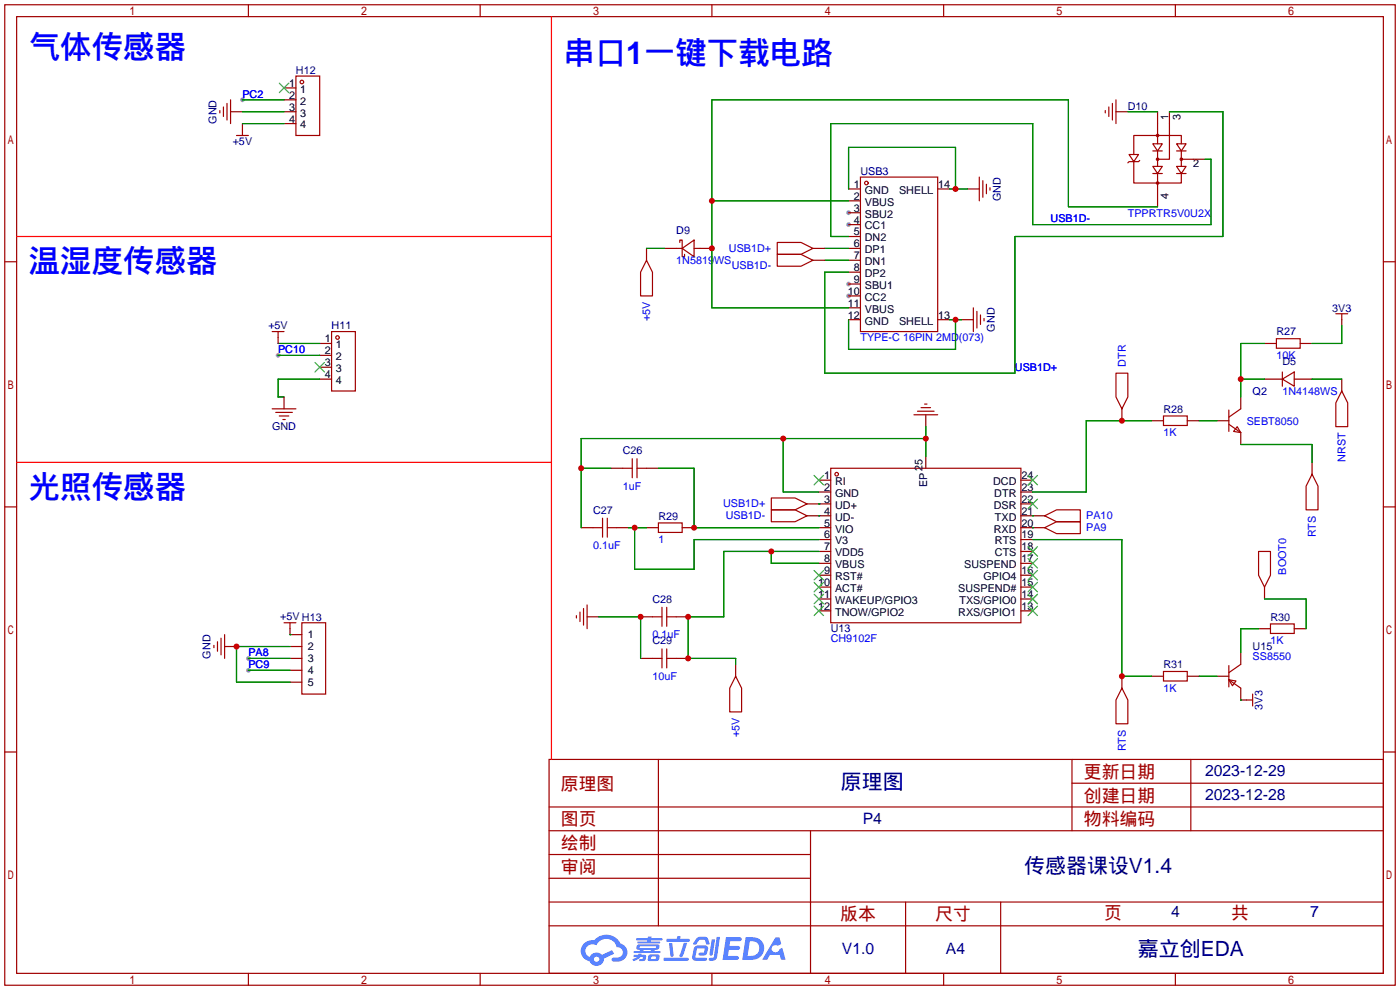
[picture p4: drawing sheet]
<svg xmlns="http://www.w3.org/2000/svg" width="299mm" height="212mm" viewBox="0 0 299 212" stroke-linecap="round" stroke-linejoin="round" font-family="sans-serif">
<g fill="#999">
<circle cx="181.4" cy="45.5" r=".51"/>
<circle cx="181.4" cy="48" r=".51"/>
<circle cx="181.4" cy="60.7" r=".51"/>
<circle cx="181.4" cy="63.2" r=".51"/>
<circle cx="59.4" cy="75.9" r=".51"/>
<circle cx="51.8" cy="21.3" r=".51"/>
<circle cx="53.1" cy="143.3" r=".51"/>
<circle cx="53.1" cy="140.7" r=".51"/>
</g>
<g fill="none" stroke="#a10000" stroke-width=".25">
<path d="M1 1h297.2v209.6h-297.2zM3.6 3.6h292.1v204.4h-292.1zM53.1 1v2.6M102.6 1v2.6M152.1 1v2.6M201.7 1v2.6M251.2 1v2.6M1 55.9h2.6M295.7 55.9h2.5M1 108.3h2.6M295.7 108.3h2.5M1 160.7h2.6"/>
<path d="M117.3 162.3h178.4v45.7h-178.4zM117.3 177.5h178.4M117.3 172.5h178.4M140.7 162.3v35.6M173.2 177.5v30.5M229.1 162.3v15.2M229.1 167.4h66.6M254.5 162.3v15.2M295.7 160.7h2.5M117.3 182.6h55.9M117.3 197.9h178.4M117.3 192.8h178.4"/>
<path d="M117.3 187.7h55.9M193.5 192.8v15.2M213.9 192.8v15.2M53.1 208v2.6M102.6 208v2.6M152.1 208v2.6M201.7 208v2.6M251.2 208v2.6"/>
</g>
<g fill="#5487ff">
<path d="M155.2 200.3h2.6a.48 .48 0 0 1 .7 .4 .48 .48 0 0 1-.6 .4h-1.8l-.2 1.1h1.9a.43 .43 0 0 1 .4 .4 .43 .43 0 0 1-.5 .4h-1.9l-.2 1.3h1.7a.45 .45 0 0 1 .5 .2 .45 .45 0 0 1-.1 .6h-3.3z"/>
<path d="M165.7 200.3h.9l.4 1.5-.8 .3a.84 .84 0 0 0-1.2 .3 .84 .84 0 0 0 .4 1.1 .84 .84 0 0 0 1.1-.4l.1-.2 .6-.3 .7 2.5h-1l-.2-1h-2.1l-.6 1h-1.1z"/>
<path d="M152.1 200.8h.7l-.5 3.1a.36 .36 0 0 1-.3 .3 .36 .36 0 0 1-.4-.3z"/>
<path d="M153.2 200.2h.7l-.6 4.3a1.13 1.13 0 0 1-1.8 .6l.2-.4h.7l.2-.2z"/>
<path d="M148.9 200.6l.6-.4h1a.77 .77 0 0 1 .9 .5l.3 1-.2 .2h-.5l-.3-.9-.2-.2-1 .1-.7 1-.6-.1-.1-.2z"/>
<path d="M148.4 202.4l.6-.3h1.7a.81 .81 0 0 1 .7 .5 .81 .81 0 0 1-.2 .8 .81 .81 0 0 1-.9 .8h-.7a.32 .32 0 0 1-.3-.3 .32 .32 0 0 1 .4-.3h.7l.2-.9-1.6 .1-.4 1.8 2.2 .1a.32 .32 0 0 1 .3 .4 .32 .32 0 0 1-.4 .2h-2.2l-.5-.3-.1-.5z"/>
<path d="M141.9 204.7h5a.33 .33 0 0 1 .3 .3 .33 .33 0 0 1-.3 .3h-4.9l-.2-.1z"/>
<path d="M146.1 201.5h.8l-.7 2a.98 .98 0 0 1-.7 1.1l-.3-.3z"/>
<path d="M143 201.6h.7l.3 2.5a.34 .34 0 0 1-.3 .4 .34 .34 0 0 1-.4-.3z"/>
<path d="M142.5 200.7h2.1l.3-.6h.6l-.1 .6h1.7a.32 .32 0 0 1 .4 .3 .32 .32 0 0 1-.4 .3h-4.5l-.2-.2z"/>
<path d="M135.5 204.1h.9l.1-.3h.6v.3h.8a.82 .82 0 0 1-.5 1.3h-.8v-.4l.7-.1 .1-.3a.68 .68 0 0 0-1 .4l-1.1 .4-.1-.4 .9-.5h-.7z"/>
<path d="M136 200.5h2.4l.1-.3h.7v.3h2.2l.2 .3-.2 .2h-2.3v.2h1.8l.2 .3-.2 .1h-4.5l-.1-.4h2l.1-.2h-2.3l-.1-.2z"/>
<path d="M159.4 200.3l-.8 4.9h1.7a2.5 2.5 0 0 0 3-2.5 2.5 2.5 0 0 0-3.1-2.4zM160.3 201.1a1.61 1.61 0 0 1 2 1.5 1.61 1.61 0 0 1-1.8 1.7h-.7z"/>
<path d="M136.2 202a.55 .55 0 0 0-.2 .8 .55 .55 0 0 0 .7 .2l.1 .3h-1.3v.3l5.4 .1 .3-.2-.2-.2h-1.2l.2-.3a.7 .7 0 0 0 .8-.3 .7 .7 0 0 0 0-.8l-4.2-.1zM136.8 202.3l3.3-.1 .1 .1-.2 .3h-3.2zM137.5 203h1.7l-.2 .3h-1.4z"/>
<path d="M138.6 204.2a1.05 1.05 0 0 0 0 1.2 2.91 2.91 0 0 0 2.2-.2 .98 .98 0 0 0 0-1.2h-1.6zM139.2 204.5l.9-.1 .1 .4-.2 .2-.8-.1z"/>
<path d="M124.9 201.6a2.23 2.23 0 0 0-.7 2.3 2.23 2.23 0 0 0 1.8 1.6 1.58 1.58 0 0 0 1.8 .9 1.58 1.58 0 0 0 1.3-1.5l2.2-1.1-.5-.7-2.1 1a1.65 1.65 0 0 0-2.7 .4 1.45 1.45 0 0 1-.8-1.9 1.45 1.45 0 0 1 2-.7l.3 .1a2.3 2.3 0 0 1 2.3-1.3 2.3 2.3 0 0 1 2 1.7 1.12 1.12 0 0 1 1.3 1 1.12 1.12 0 0 1-1.1 1.2h-.7a.45 .45 0 0 0-.6 .4 .45 .45 0 0 0 .5 .5 2.21 2.21 0 0 0 2.2-.5 2.21 2.21 0 0 0 .5-2.3 2.13 2.13 0 0 0-1.3-1.1 3.3 3.3 0 0 0-5.6-.7l-1.1 .1zM127 205a.57 .57 0 0 1 1.1 0 .57 .57 0 0 1-1.1 0z"/>
</g>
<path d="M117.9 3.6v158.7M3.6 50.5h114.3M3.6 98.8h114.3" fill="none" stroke="#f00" stroke-width=".25"/>
<g fill="none" stroke="#a10000" stroke-width=".25">
<path d="M63.2 16.3h5.1v12.7h-5.1zM47 23.6v.5M47.8 22.9v2M48.5 22.1v3.6M49.3 21.3v5.1M50.5 29h2.6M51.8 27.7v1.3M183.9 37.8h16.5v33.1h-16.5zM209.3 37.8v5.1M210.1 38.6v3.6M210.8 39.4v2M236.2 23.6v.5"/>
<path d="M237 22.9v2M237.7 22.1v3.6M238.5 21.3v5.1M241.3 33h2l-1 1.5zM242.3 34.5v4.6h10.2v-2M243.6 34.3l-.3 .2h-2l-.3 .3M246.4 35.6h2l-1 1.5zM246.4 30.7h2l-1 1.6zM246.4 37.1h2M246.4 32.3h2M247.4 26.4v4.3M247.4 32.3v3.3"/>
<path d="M247.4 37.1v4.6M249.9 26.4v7.6h-2.5M251.5 35.6h2l-1 1.5zM251.5 30.7h2l-1 1.6zM251.5 37.1h2M251.5 32.3h2M252.5 30.7v-1.7h-10.2v4M252.5 32.3v3.3M252.5 34h2.5M138.2 55.6l1.2 2.6v5h-2.5v-5zM144.5 53.1h1.3M145.3 51.8v-.5h.5v3.6h.5v-.5"/>
<path d="M145.8 53.1l2.5-1.8v3.6zM148.3 53.1h1.3M166.1 51.8h5.1l2.5 1.3-2.5 1.3h-5.1zM166.1 54.4h5.1l2.5 1.2-2.5 1.3h-5.1zM211.6 40.1v.5M58.2 70.9h2.5M59.4 70.9v1.2M70.9 70.9h5v12.7h-5zM208 65.8v5.1M208.8 66.5v3.6M209.5 67.3v2M210.3 68.1v.5"/>
<path d="M238.5 79.8h2.5v5l-1.2 2.6-1.3-2.6zM272.8 72.4h5.1v2h-5.1zM274.1 79.5v3M285.5 67.1h2.5M286.8 67.1v1.2M58.2 87.4h5M58.9 88.1h3.6M59.7 88.9h2M60.5 89.7h.5M135.1 98v4.1M136.1 98v4.1M195.3 88.6h5.1"/>
<path d="M196.1 87.9h3.5M196.8 87.1h2.1M197.6 86.4h.5M248.7 88.9h5v2h-5zM262.6 90.7l2.6 1.8M262.6 87.6v4.6M264.4 91.2l.8 1.3-1.5-.3zM265.2 87.4l-2.6 1.8M274.1 81l2.5-1.5v3zM286.8 83.6l1.2 2.5v5.1h-2.5v-5.1zM126.7 112.8h2.1M128.8 110.7v4.1"/>
<path d="M129.8 112.8h2M129.8 110.7v4.1M133.1 100.1h2M136.1 100.1h2.1M140.7 111.8h5.1v2h-5.1zM164.8 106.4h5.1l2.6 1.3-2.6 1.3h-5.1zM164.8 109h5.1l2.6 1.2-2.6 1.3h-5.1zM177.5 100.1h40.7v33h-40.7zM223.3 110.2l2.5-1.2h5.1v2.5h-5.1zM223.3 112.8l2.5-1.3h5.1v2.5h-5.1zM269 117.9h2.5v5l-1.2 2.6-1.3-2.6zM280.4 101.3l1.3 2.6v5.1h-2.6v-5.1z"/>
<path d="M45.7 137.9v.5M46.5 137.2v2M47.2 136.4v3.6M48 135.6v5.1M60.7 133.1h2.5M62 133.1v1.3M64.5 133.1h5.1v15.2h-5.1zM123.2 131.6v.5M124 130.8v2M124.7 130v3.6M125.5 129.3v5.1M139.4 131.8h2.1"/>
<path d="M141.5 129.8v4.1M141.5 138.7v4M142.5 131.8h2M142.5 129.8v4.1M142.5 138.7v4M271.5 133.4h5.1v2h-5.1zM139.4 140.7h2.1M142.5 140.7h2M157.2 144.5l1.3 2.6v5h-2.5v-5zM239.8 147.1l1.2 2.5v5.1h-2.5v-5.1zM248.7 143.5h5v2h-5zM262.6 145.3l1.6 .2-.8 1.1z"/>
<path d="M262.6 142.2v4.6M262.6 145.3l2.6 1.8M265.2 142l-2.6 1.8M266.4 149.6h1.3M267.7 148.3v2.6"/>
<circle cx="64.5" cy="17.5" r=".38"/>
<circle cx="185.2" cy="39.1" r=".38"/>
<circle cx="247.4" cy="29" r=".25"/>
<circle cx="247.4" cy="39.1" r=".25"/>
<circle cx="247.4" cy="34" r=".25"/>
<circle cx="252.5" cy="34" r=".25"/>
<circle cx="72.1" cy="72.1" r=".38"/>
<circle cx="178.8" cy="101.3" r=".38"/>
</g>
<g fill="none" stroke="#870000" stroke-width=".25">
<path d="M60.7 18.8h2.5M49.3 23.9h2.5M51.8 26.4v1.3M60.7 23.9h2.5M60.7 21.3h2.5M60.7 26.4h2.5M238.5 23.9h2.5M247.4 23.9v2.5M249.9 23.9v2.5M255 34h2.6M138.2 53.1v2.5M142 53.1h2.5"/>
<path d="M149.6 53.1h2.5M173.7 53.1h2.6M173.7 55.6h2.6M181.4 53.1h2.5M181.4 40.4h2.5M181.4 42.9h2.5M181.4 45.5h2.5M181.4 48h2.5M181.4 50.5h2.5M181.4 55.6h2.5M181.4 58.2h2.5M200.4 40.4h2.5"/>
<path d="M206.8 40.4h2.5M247.4 41.7v2.5M59.4 72.1v1.3M68.3 73.4h2.6M68.3 75.9h2.6M68.3 78.5h2.6M181.4 60.7h2.5M181.4 63.2h2.5M181.4 65.8h2.5M181.4 68.3h2.5M200.4 68.3h2.5M205.5 68.3h2.5"/>
<path d="M270.3 73.4h2.5M277.9 73.4h2.5M286.8 68.3v1.3M60.7 84.8v2.6M68.3 81h2.6M197.9 88.6v2.6M197.9 97.5v2.6M239.8 87.4v2.5M246.1 89.9h2.6M253.7 89.9h2.6M260.1 89.9h2.5M265.2 84.8v2.6"/>
<path d="M265.2 92.5v2.5M270.3 81h3.8M276.6 81h3.8M280.4 98.8v2.5M286.8 81v2.6M124.2 112.8h2.5M130.6 100.1h2.5M131.8 112.8h2.6M138.2 112.8h2.5M138.2 100.1h2.5M145.8 112.8h2.5M172.5 107.7h5"/>
<path d="M172.5 110.2h5M175 102.6h2.5M175 105.2h2.5M175 112.8h2.5M175 115.3h2.5M175 117.9h2.5M218.2 102.6h2.5M218.2 105.2h2.5M218.2 107.7h2.5M218.2 110.2h5.1M218.2 112.8h5.1M218.2 115.3h2.5"/>
<path d="M218.2 117.9h2.5M48 138.2h2.5M62 134.4v1.2h2.5M62 138.2h2.5M125.5 131.8h2.5M136.9 131.8h2.5M144.5 131.8h2.6M175 120.4h2.5M175 122.9h2.5M175 125.5h2.5M175 128h2.5M175 130.6h2.5"/>
<path d="M218.2 120.4h2.5M218.2 122.9h2.5M218.2 125.5h2.5M218.2 128h2.5M218.2 130.6h2.5M265.2 139.4v2.6M269 134.4h2.5M270.3 125.5v2.5M276.6 134.4h2.5M62 140.7h2.5M62 143.3h2.5M62 145.8h2.5"/>
<path d="M136.9 140.7h2.5M144.5 140.7h2.6M157.2 142v2.5M239.8 144.5v2.6M246.1 144.5h2.6M253.7 144.5h2.6M260.1 144.5h2.5M265.2 147.1v2.5h1.2"/>
</g>
<g fill="none" stroke="#3c3" stroke-width=".25">
<path d="M59.7 17.8l2 2M61.7 17.8l-2 2M67.3 77.5l2 2M69.3 77.5l-2 2M174 101.6l2 2M176 101.6l-2 2M219.7 119.4l2 2M219.7 116.8l2 2.1M219.7 106.7l2 2M219.7 101.6l2 2M221.7 119.4l-2 2M221.7 116.8l-2 2.1"/>
<path d="M221.7 106.7l-2 2M221.7 101.6l-2 2M174 121.9l2 2.1M174 124.5l2 2M174 127l2 2M174 129.5l2 2.1M176 121.9l-2 2.1M176 124.5l-2 2M176 127l-2 2M176 129.5l-2 2.1M219.7 129.5l2 2.1M219.7 127l2 2"/>
<path d="M219.7 124.5l2 2M219.7 121.9l2 2.1M221.7 129.5l-2 2.1M221.7 127l-2 2M221.7 124.5l-2 2M221.7 121.9l-2 2.1"/>
</g>
<g fill="none" stroke="#008700" stroke-width=".25">
<path d="M51.8 23.9h8.9M51.8 21.3h8.9M51.8 26.4h8.9M241 23.9h6.4M249.9 23.9h11.5v26.6h-44.5v29.3h-40.6v-21.6h5.1M257.6 34h1.2v14h-38.1v-21.6h-43.2v24.1h3.9M138.2 53.1h3.8M152.1 42.9h29.3M176.3 53.1h5.1M176.3 55.6h5.1M181.4 40.4v-8.9h22.8v8.9M202.9 40.4h3.9"/>
<path d="M247.4 44.2h-19.1v-22.9h-76.2v44.5h29.3M59.4 73.4h8.9M59.4 75.9h8.9M181.4 68.3v6.4h22.8v-6.4M202.9 68.3h2.6M270.3 73.4h-5.1v11.4M286.8 69.6v3.8h-6.4M68.3 81h-8.9v3.8h1.3M167.4 93.7v11.5h7.6M197.9 91.2v6.3M197.9 93.7h-73.7v19.1M246.1 89.9h-13.9v15.3h-11.5"/>
<path d="M256.3 89.9h3.8M265.2 81h5.1M265.2 95h15.2v3.8M280.4 81h6.4M124.2 100.1h6.4M134.4 112.8h3.8M135.6 112.8v8.9h12.7v-6.4h26.7M140.7 100.1h7.6v12.7h26.7M164.8 117.9v2.5h10.2M175 107.7h.1M175 110.2h.1M175 117.9h-20.3v13.9h-7.6v8.9h10.1v1.3"/>
<path d="M220.7 110.2h.1M220.7 112.8h.1M220.7 115.3h19.1v29.2h6.3M62 135.6h.1M62 138.2h-11.5v7.6h11.5M128 131.8h8.9v8.9M269 134.4h-3.8v5M270.3 128h8.8v6.4M53.1 140.7h8.9M53.1 143.3h8.9M256.3 144.5h3.8M265.2 149.6h.1"/>
</g>
<g fill="#c00">
<circle cx="136.9" cy="131.8" r=".63"/>
<circle cx="147.1" cy="140.7" r=".63"/>
<circle cx="147.1" cy="131.8" r=".63"/>
<circle cx="164.8" cy="117.9" r=".63"/>
<circle cx="148.3" cy="112.8" r=".63"/>
<circle cx="135.6" cy="112.8" r=".63"/>
<circle cx="197.9" cy="93.7" r=".63"/>
<circle cx="167.4" cy="93.7" r=".63"/>
<circle cx="124.2" cy="100.1" r=".63"/>
<circle cx="239.8" cy="89.9" r=".63"/>
<circle cx="265.2" cy="81" r=".63"/>
<circle cx="239.8" cy="144.5" r=".63"/>
<circle cx="204.2" cy="40.4" r=".63"/>
<circle cx="204.2" cy="68.3" r=".63"/>
<circle cx="152.1" cy="42.9" r=".63"/>
<circle cx="152.1" cy="53.1" r=".63"/>
<circle cx="50.5" cy="138.2" r=".63"/>
</g>
<g font-size="6.7" fill="#00f">
<text x="6.1" y="12.4">气体传感器</text>
<text x="120.4" y="13.6">串口1一键下载电路</text>
<text x="6.1" y="58.1">温湿度传感器</text>
<text x="6.1" y="106.4">光照传感器</text>
</g>
<g font-size="4.5" fill="#000080">
<text x="179.7" y="168.7">原理图</text>
<text x="218.9" y="186.5">传感器课设V1.4</text>
<text x="243.2" y="204.3">嘉立创EDA</text>
</g>
<g font-size="3.8" fill="#a00000">
<text x="231.6" y="166.2">更新日期</text>
<text x="119.9" y="168.8">原理图</text>
<text x="231.6" y="171.3">创建日期</text>
<text x="119.9" y="176.4">图页</text>
<text x="231.6" y="176.4">物料编码</text>
<text x="119.9" y="181.5">绘制</text>
<text x="119.9" y="186.6">审阅</text>
<text x="179.6" y="196.7">版本</text>
<text x="199.9" y="196.7">尺寸</text>
<text x="236" y="196.5">页</text>
<text x="263.1" y="196.5">共</text>
</g>
<g font-size="3.4" fill="#000080">
<text x="257.6" y="165.9">2023-12-29</text>
<text x="257.6" y="170.9">2023-12-28</text>
<text x="184.4" y="176">P4</text>
<text x="250.3" y="196.1">4</text>
<text x="280" y="196.1">7</text>
<text x="179.9" y="204">V1.0</text>
<text x="202.2" y="204">A4</text>
</g>
<g font-size="2.3" fill="#000080">
<text x="63.2" y="15.8">H12</text>
<text x="241" y="23.4">D10</text>
<text x="46.3" y="26.4" transform="rotate(-90 46.3 26.4)">GND</text>
<text x="49.7" y="30.9">+5V</text>
<text x="183.9" y="37.4">USB3</text>
<text x="213.9" y="43" transform="rotate(-90 213.9 43)">GND</text>
<text x="144.5" y="50.1">D9</text>
<text x="57.4" y="70.3">+5V</text>
<text x="70.9" y="70.4">H11</text>
<text x="212.6" y="70.9" transform="rotate(-90 212.6 70.9)">GND</text>
<text x="272.8" y="71.7">R27</text>
<text x="284.7" y="66.6">3V3</text>
<text x="274.1" y="78">D5</text>
<text x="248.7" y="88.2">R28</text>
<text x="267.7" y="84.4">Q2</text>
<text x="58.1" y="91.9">GND</text>
<text x="133.1" y="97.1">C26</text>
<text x="126.7" y="109.8">C27</text>
<text x="140.7" y="111">R29</text>
<text x="139.4" y="128.8">C28</text>
<text x="59.9" y="132.5">+5V H13</text>
<text x="139.4" y="137.7">C29</text>
<text x="177.5" y="135.2">U13</text>
<text x="271.5" y="132.6">R30</text>
<text x="45" y="140.7" transform="rotate(-90 45 140.7)">GND</text>
<text x="248.7" y="142.8">R31</text>
<text x="267.7" y="139">U15</text>
<text x="269.8" y="151.7" transform="rotate(-90 269.8 151.7)">3V3</text>
</g>
<g font-size="2.3" fill="#00f">
<text x="51.8" y="20.9">PC2</text>
<text x="224.5" y="47.5">USB1D-</text>
<text x="241" y="46.3">TPPRTR5V0U2X</text>
<text x="155.8" y="53.8">USB1D+</text>
<text x="144.5" y="56.4">1N5819WS</text>
<text x="156.4" y="57.6">USB1D-</text>
<text x="139" y="68.7" transform="rotate(-90 139 68.7)">+5V</text>
<text x="59.4" y="75.5">PC10</text>
<text x="183.9" y="72.9">TYPE-C 16PIN 2MD(073)</text>
<text x="272.8" y="76.8">10K</text>
<text x="216.9" y="79.3">USB1D+</text>
<text x="240.6" y="78.4" transform="rotate(-90 240.6 78.4)">DTR</text>
<text x="274.1" y="84.4">1N4148WS</text>
<text x="248.7" y="93.3">1K</text>
<text x="266.4" y="90.7">SEBT8050</text>
<text x="287.6" y="98.7" transform="rotate(-90 287.6 98.7)">NRST</text>
<text x="133.1" y="104.7">1uF</text>
<text x="154.5" y="108.4">USB1D+</text>
<text x="155.1" y="110.9">USB1D-</text>
<text x="232.2" y="110.9">PA10</text>
<text x="232.2" y="113.5">PA9</text>
<text x="126.7" y="117.4">0.1uF</text>
<text x="140.7" y="116.1">1</text>
<text x="281.2" y="114.9" transform="rotate(-90 281.2 114.9)">RTS</text>
<text x="274.9" y="122.8" transform="rotate(-90 274.9 122.8)">BOOT0</text>
<text x="139.4" y="136.4">0.1uF</text>
<text x="177.5" y="137.2">CH9102F</text>
<text x="271.5" y="137.7">1K</text>
<text x="53.1" y="142.8">PC9</text>
<text x="53.1" y="140.3">PA8</text>
<text x="267.7" y="141">SS8550</text>
<text x="139.4" y="145.3">10uF</text>
<text x="248.7" y="147.9">1K</text>
<text x="158" y="157.6" transform="rotate(-90 158 157.6)">+5V</text>
<text x="240.6" y="160.6" transform="rotate(-90 240.6 160.6)">RTS</text>
</g>
<g font-size="2.3">
<text x="61.8" y="18.6">1</text>
<text x="61.8" y="21.1">2</text>
<text x="61.8" y="23.6">3</text>
<text x="64.2" y="19.8">1</text>
<text x="64.2" y="22.4">2</text>
<text x="61.8" y="26.2">4</text>
<text x="64.2" y="24.9">3</text>
<text x="64.2" y="27.5">4</text>
<text x="249.7" y="25.7" transform="rotate(-90 249.7 25.7)">1</text>
<text x="252.3" y="25.7" transform="rotate(-90 252.3 25.7)">3</text>
<text x="255" y="35.7">2</text>
<text x="182.5" y="40.2">1</text>
<text x="184.8" y="41.4">GND</text>
<text x="192.2" y="41.4">SHELL</text>
<text x="200.5" y="40.2">14</text>
<text x="182.5" y="42.7">2</text>
<text x="182.5" y="45.2">3</text>
<text x="182.5" y="47.8">4</text>
<text x="184.8" y="44">VBUS</text>
<text x="184.8" y="46.5">SBU2</text>
<text x="249.7" y="42.5" transform="rotate(-90 249.7 42.5)">4</text>
<text x="182.5" y="50.3">5</text>
<text x="182.5" y="52.9">6</text>
<text x="184.8" y="49">CC1</text>
<text x="184.8" y="51.6">DN2</text>
<text x="182.5" y="55.4">7</text>
<text x="182.5" y="57.9">8</text>
<text x="184.8" y="54.1">DP1</text>
<text x="184.8" y="56.7">DN1</text>
<text x="184.8" y="59.2">DP2</text>
<text x="181.2" y="63">10</text>
<text x="181.2" y="65.6">11</text>
<text x="182.5" y="60.5">9</text>
<text x="184.8" y="61.7">SBU1</text>
<text x="184.8" y="64.3">CC2</text>
<text x="181.2" y="68.1">12</text>
<text x="184.8" y="66.8">VBUS</text>
<text x="184.8" y="69.4">GND</text>
<text x="192.2" y="69.4">SHELL</text>
<text x="200.5" y="68.1">13</text>
<text x="69.5" y="73.2">1</text>
<text x="69.5" y="75.7">2</text>
<text x="71.8" y="74.4">1</text>
<text x="71.8" y="77">2</text>
<text x="69.5" y="78.3">3</text>
<text x="69.5" y="80.8">4</text>
<text x="71.8" y="79.5">3</text>
<text x="71.8" y="82.1">4</text>
<text x="197.1" y="100.6" transform="rotate(-90 197.1 100.6)">25</text>
<text x="176.1" y="102.4">1</text>
<text x="176.1" y="104.9">2</text>
<text x="176.1" y="107.5">3</text>
<text x="178.5" y="103.7">RI</text>
<text x="178.5" y="106.2">GND</text>
<text x="198.2" y="104.2" transform="rotate(-90 198.2 104.2)">EP</text>
<text x="212.2" y="103.7">DCD</text>
<text x="212.5" y="106.2">DTR</text>
<text x="218.3" y="107.5">22</text>
<text x="218.3" y="104.9">23</text>
<text x="218.3" y="102.4">24</text>
<text x="176.1" y="110">4</text>
<text x="176.1" y="112.5">5</text>
<text x="178.5" y="108.7">UD+</text>
<text x="178.5" y="111.3">UD-</text>
<text x="178.5" y="113.8">VIO</text>
<text x="212.4" y="113.8">RXD</text>
<text x="212.4" y="108.7">DSR</text>
<text x="212.6" y="111.3">TXD</text>
<text x="218.3" y="112.5">20</text>
<text x="218.3" y="110">21</text>
<text x="176.1" y="115.1">6</text>
<text x="176.1" y="117.6">7</text>
<text x="178.5" y="116.4">V3</text>
<text x="178.5" y="118.9">VDD5</text>
<text x="212.6" y="118.9">CTS</text>
<text x="212.6" y="116.4">RTS</text>
<text x="218.3" y="117.6">18</text>
<text x="218.3" y="115.1">19</text>
<text x="174.9" y="125.2">10</text>
<text x="176.1" y="120.2">8</text>
<text x="176.1" y="122.7">9</text>
<text x="178.5" y="121.4">VBUS</text>
<text x="178.5" y="124">RST#</text>
<text x="206.1" y="121.4">SUSPEND</text>
<text x="210.2" y="124">GPIO4</text>
<text x="218.3" y="125.2">15</text>
<text x="218.3" y="122.7">16</text>
<text x="218.3" y="120.2">17</text>
<text x="174.9" y="127.8">11</text>
<text x="174.9" y="130.3">12</text>
<text x="178.5" y="126.5">ACT#</text>
<text x="178.5" y="129.1">WAKEUP/GPIO3</text>
<text x="178.5" y="131.6">TNOW/GPIO2</text>
<text x="204.8" y="131.6">RXS/GPIO1</text>
<text x="204.8" y="126.5">SUSPEND#</text>
<text x="205.1" y="129.1">TXS/GPIO0</text>
<text x="218.3" y="130.3">13</text>
<text x="218.3" y="127.8">14</text>
<text x="65.8" y="136.4">1</text>
<text x="65.8" y="139">2</text>
<text x="65.8" y="141.5">3</text>
<text x="65.8" y="144">4</text>
<text x="65.8" y="146.6">5</text>
</g>
</svg>
